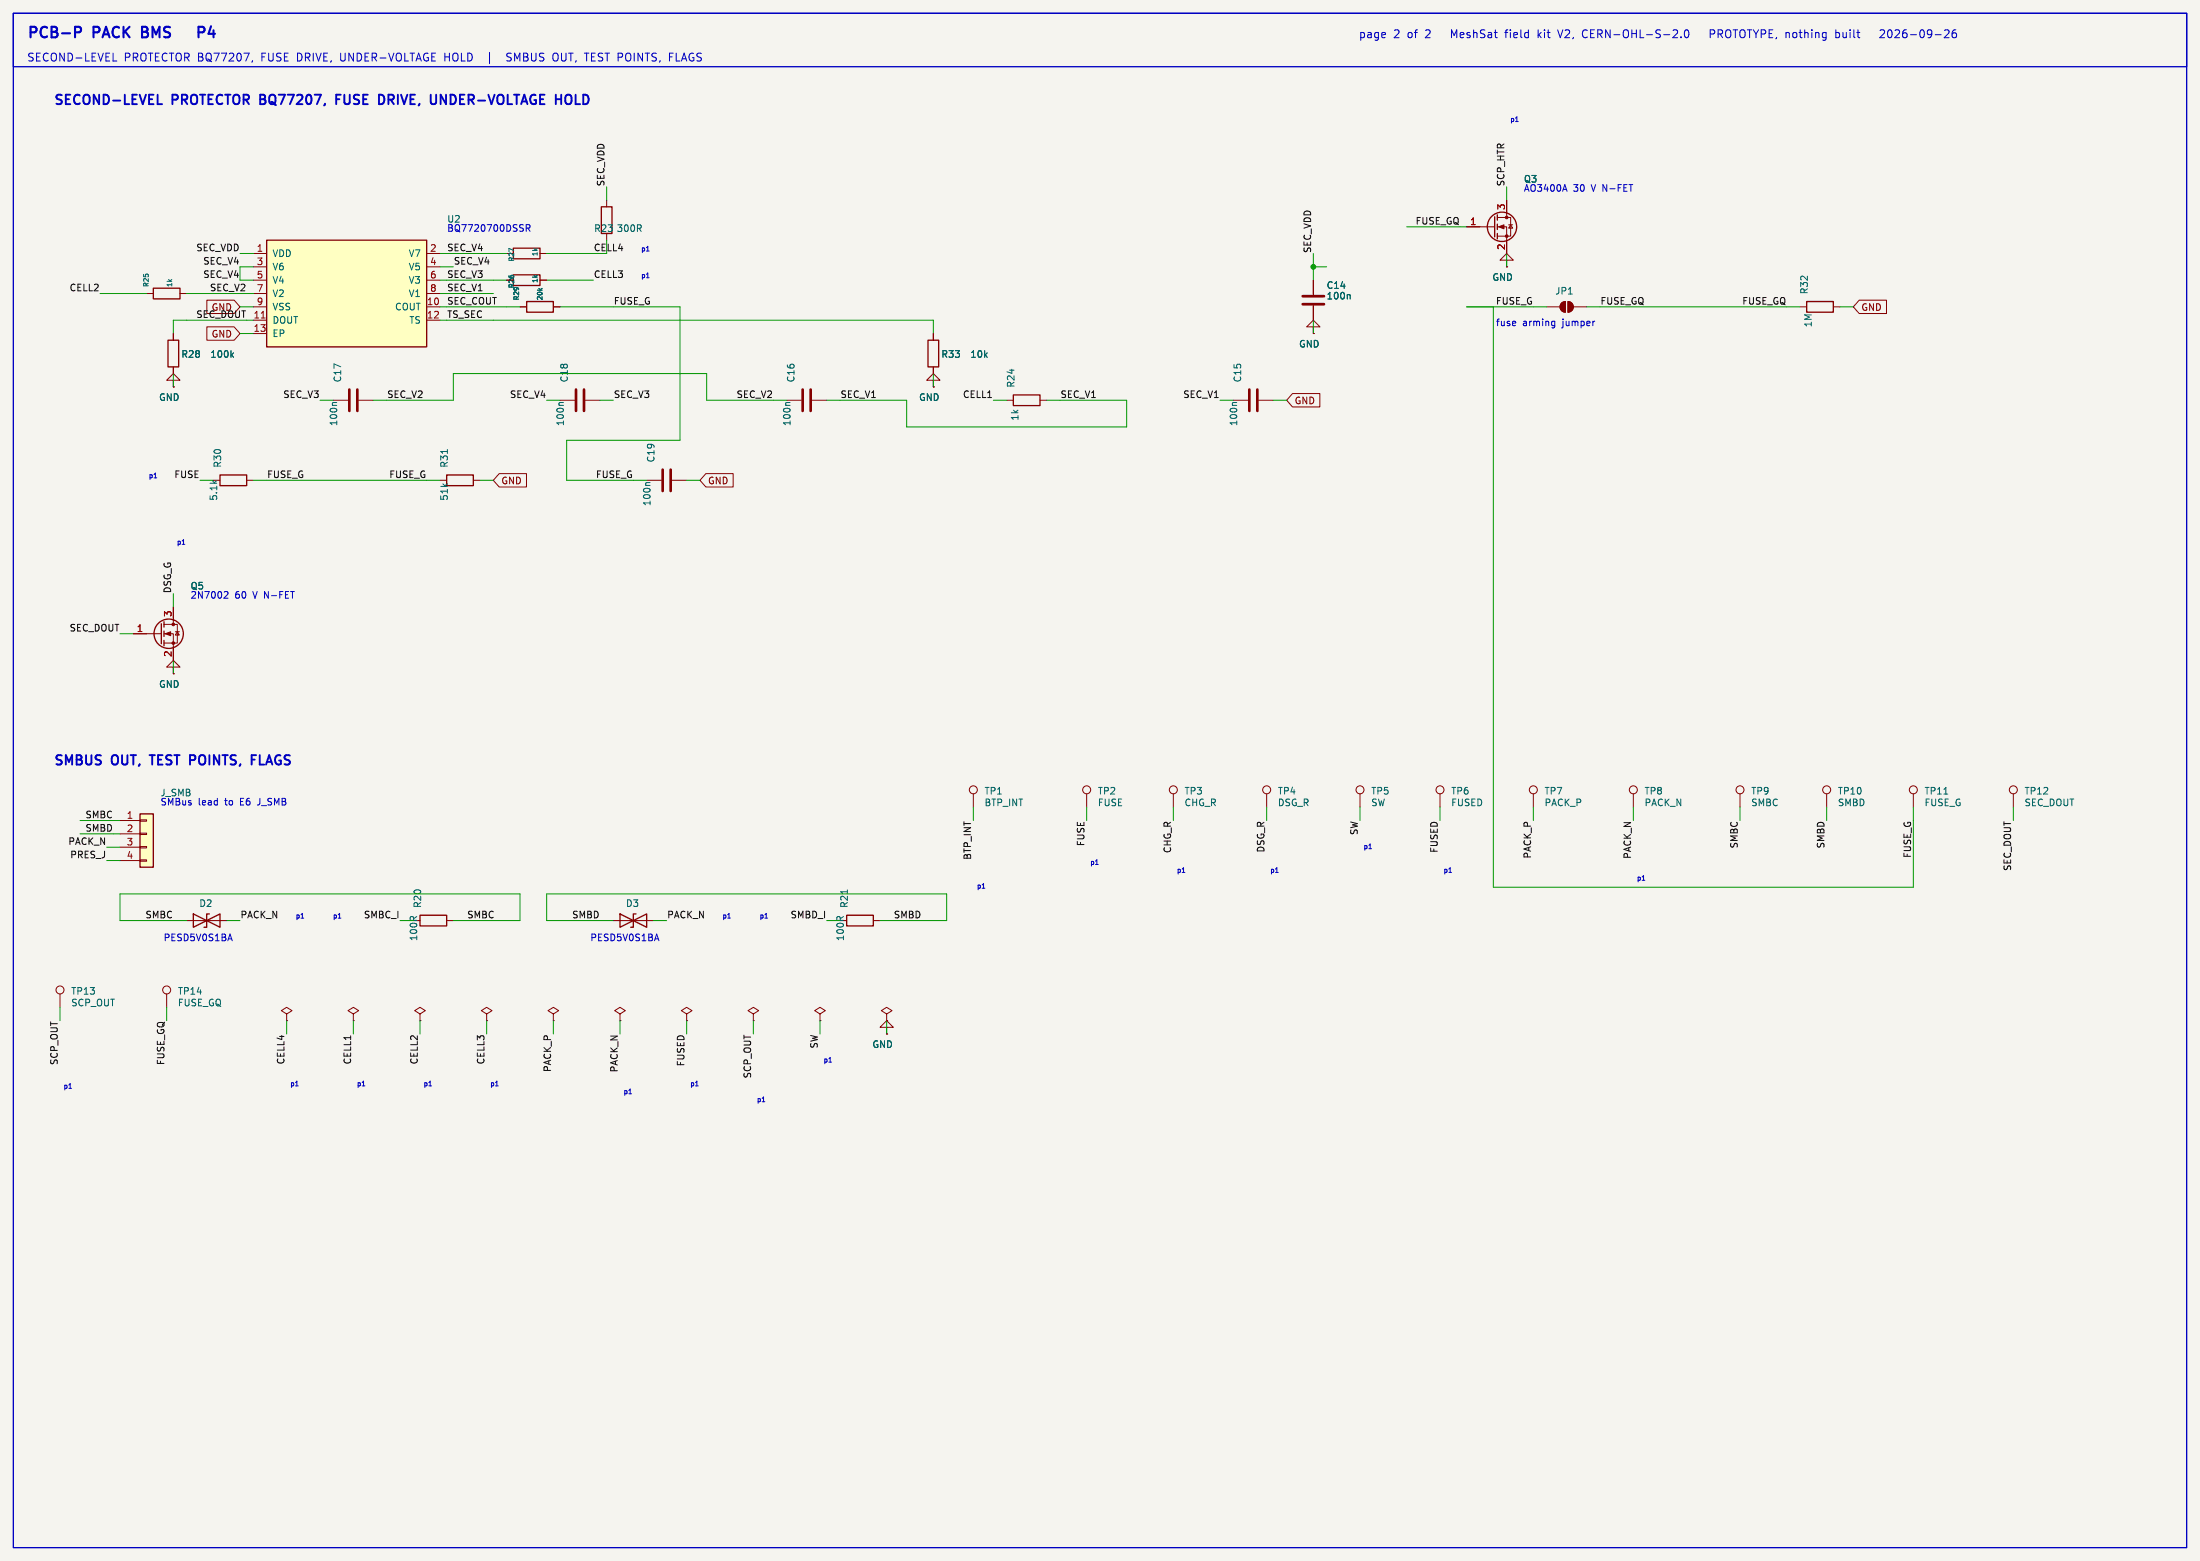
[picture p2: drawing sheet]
<svg xmlns="http://www.w3.org/2000/svg" width="419mm" height="297mm" viewBox="0 0 419 297" stroke-linecap="round" stroke-linejoin="round" font-family="sans-serif">
<path d="M-.1 0h419.2v297.2h-419.2z" fill="#f5f4ef" stroke="#f5f4ef" stroke-width=".19"/>
<g fill="none" stroke="#840000" stroke-width=".19">
<path d="M250.2 53.3v2.8M250.2 58.2v2.8M287 49.5h1.3l-1.3-1.2-1.3 1.2h1.3v1.3M287 50.8h.1M294.6 58.4h2.6M297.5 57.7l.7-.3v2a1.02 1.02 0 0 1-.9-.6 1.02 1.02 0 0 1 .2-1.1zM298.7 57.4a1.02 1.02 0 0 1 1 1 1.02 1.02 0 0 1-1 1zM299.7 58.4h2.6M342.9 58.4h1.3M349.2 58.4h1.3M106.7 76.2h2.8M111.5 76.2h2.8"/>
<path d="M149.9 76.2h2.8M154.7 76.2h2.8M250.2 62.2h1.3l-1.3-1.2-1.3 1.2h1.3v1.3M250.2 63.5h.1M83.8 91.4h1.3M90.2 91.4h1.2M92.7 193l1-.6-1-.6-1 .6 1 .6v1.3M92.7 194.3h.1M105.4 193l1-.6-1-.6-1 .6 1 .6v1.3M105.4 194.3h.1M118.1 193l1-.6-1-.6-1 .6 1 .6v1.3M118.1 194.3h.1"/>
<path d="M130.8 193l1-.6-1-.6-1 .6 1 .6v1.3M130.8 194.3h.1M143.5 193l1-.6-1-.6-1 .6 1 .6v1.3M143.5 194.3h.1"/>
</g>
<path d="M248.2 56.4h4M248.2 57.9h4M109.7 74.2v4M111.3 74.2v4M152.9 74.2v4M154.4 74.2v4" fill="none" stroke="#840000" stroke-width=".51"/>
<path d="M257 56.1l.2 .2v.6M107.3 76.6h-.6l-.2 .2M150.5 76.6h-.7l-.1 .2M85.2 85.6v.7" fill="none" stroke="#006464" stroke-width=".19"/>
<path d="M344.2 57.4h5v2h-5zM85.1 90.4h5.1v2.1h-5.1z" fill="none" stroke="#840000" stroke-width=".25"/>
<g fill="#840000" stroke="#840000" stroke-width=".19">
<path d="M297.5 57.7l.7-.3v2a1.02 1.02 0 0 1-.9-.6 1.02 1.02 0 0 1 .2-1.1z"/>
<path d="M298.7 57.4a1.02 1.02 0 0 1 1 1 1.02 1.02 0 0 1-1 1z"/>
</g>
<path d="M26.7 154.9h2.5v10.2h-2.5z" fill="#ffffc2"/>
<path d="M97.8 52.3h5.1v2.1h-5.1zM97.8 47.2h5.1v2.1h-5.1zM100.3 57.4h5.1v2h-5.1zM176.8 64.8h2v5.1h-2zM193 75.2h5.1v2h-5.1zM26.7 154.9h2.5v10.2h-2.5zM36.8 174v2.5l5.1-2.5v2.5zM39.9 174h-.5v2.5h-.5M80 174.2h5.1v2.1h-5.1zM118.1 174v2.5l5.1-2.5v2.5zM121.2 174h-.6v2.5h-.5M161.3 174.2h5.1v2.1h-5.1z" fill="none" stroke="#840000" stroke-width=".25"/>
<g fill="none" stroke="#840000" stroke-width=".19">
<path d="M96.5 53.3h1.3M96.5 48.3h1.3M99.1 58.4h1.2M102.9 53.3h1.2M102.9 48.3h1.2M105.4 58.4h1.3M177.8 72.4h1.3l-1.3-1.3-1.3 1.3h1.3v1.3M177.8 73.7h.1M177.8 63.5v1.3M177.8 69.9v1.2M191.8 76.2h1.2M198.1 76.2h1.3"/>
<path d="M123.2 91.4h2.8M128 91.4h2.8M22.9 156.2h3.8M22.9 158.8h3.8M26.7 156.1h1.2v.2h-1.2zM26.7 158.6h1.2v.3h-1.2zM185.4 151.1v2.6M207 151.1v2.6M311.1 151.1v2.6M331.5 151.1v2.6M22.9 161.3h3.8M22.9 163.8h3.8"/>
<path d="M26.7 161.2h1.2v.2h-1.2zM26.7 163.7h1.2v.3h-1.2zM35.6 175.3h7.6M85.1 175.3h1.3M116.8 175.3h7.7M166.4 175.3h1.2M31.7 189.2v2.6M54.6 193l1-.6-1-.6-1 .6 1 .6v1.3M54.6 194.3h.1M67.3 193l1-.6-1-.6-1 .6 1 .6v1.3M67.3 194.3h.1M80 193l1-.6-1-.6-1 .6 1 .6v1.3"/>
<path d="M80 194.3h.1M156.2 193l1-.6-1-.6-1 .6 1 .6v1.3M156.2 194.3h.1M168.9 195.6h1.3l-1.3-1.3-1.3 1.3h1.3v1.3M168.9 196.9h.1M168.9 193l1-.6-1-.6-1 .6 1 .6v1.3M168.9 194.3h.1"/>
<circle cx="185.4" cy="150.4" r=".76"/>
<circle cx="207" cy="150.4" r=".76"/>
<circle cx="311.2" cy="150.4" r=".76"/>
<circle cx="331.5" cy="150.4" r=".76"/>
<circle cx="31.8" cy="188.5" r=".76"/>
</g>
<path d="M126.2 89.4v4.1M127.8 89.4v4.1" fill="none" stroke="#840000" stroke-width=".51"/>
<path d="M123.8 91.9h-.6l-.2 .2M161.4 169.4v.7" fill="none" stroke="#006464" stroke-width=".19"/>
<path d="M50.8 45.7h30.5v20.3h-30.5z" fill="#ffffc2"/>
<g fill="none" stroke="#840000" stroke-width=".25">
<path d="M114.6 39.4h2v5.1h-2zM29.2 54.9h5.1v2h-5.1zM50.8 45.7h30.5v20.3h-30.5zM284.7 41.3v3.8M285.2 40.9v1M285.2 42.7v1M285.2 44.5v1M32 64.8h2v5.1h-2zM41.9 90.4h5.1v2.1h-5.1zM30.7 118.7v3.9M31.2 118.4v1M31.2 120.1v1.1"/>
<path d="M31.2 121.9v1"/>
<circle cx="286.1" cy="43.2" r="2.79"/>
<circle cx="32.1" cy="120.6" r="2.79"/>
</g>
<g fill="none" stroke="#840000" stroke-width=".19">
<path d="M115.6 38.1v1.3M287 38.1v3.3M27.9 55.9h1.3M34.3 55.9h1.3M39.4 57.1h5.2l1.1 1.3-1.1 1.3h-5.2zM48.3 48.3h2.5M48.3 50.8h2.5M48.3 53.3h2.5M48.3 55.9h2.5M48.3 58.4h2.5M81.3 48.3h2.5M81.3 50.8h2.5"/>
<path d="M81.3 53.3h2.5M81.3 55.9h2.5M81.3 58.4h2.5M96.5 53.3h1.3M99.1 58.4h1.2M102.9 53.3h1.2M105.4 58.4h1.3M115.6 44.5v1.2M250.2 53.3v2.8M250.2 58.2v2.8M279.4 43.2h5.3M285.2 41.4h2.6v3.6h-2.6"/>
<path d="M285.2 43.2h1.8v5.1M287 50.8h.1M287.4 42.8h.8M287.8 42.8l.4 .6h-.8zM354.2 57.1h5.2v2.6h-5.2l-1.1-1.3zM33 72.4h1.3l-1.3-1.3-1.3 1.3h1.3v1.3M33 73.7h.1M33 63.5v1.3M33 69.9v1.2M39.4 62.2h5.2l1.1 1.3-1.1 1.3h-5.2zM48.3 61h2.5M48.3 63.5h2.5"/>
<path d="M63.5 76.2h2.8M68.3 76.2h2.8M81.3 61h2.5M177.8 73.7h.1M177.8 63.5v1.3M177.8 69.9v1.2M234.9 76.2h2.8M239.8 76.2h2.8M246.2 74.9h5.2v2.6h-5.2l-1.1-1.3zM250.2 63.5h.1M40.6 91.4h1.3M47 91.4h1.3"/>
<path d="M95.1 90.2h5.2v2.5h-5.2l-1.1-1.3zM134.5 90.2h5.2v2.5h-5.2l-1.2-1.3zM31.2 118.9h2.6v3.5h-2.6M33 115.6v3.3M25.4 120.7h5.3M31.2 120.7h1.8v5M33 127h1.3l-1.3-1.3-1.3 1.3h1.3v1.3M33 128.3h.1M33.4 120.3h.8M33.8 120.3l.4 .6h-.8zM223.5 151.1v2.6M241.3 151.1v2.6"/>
<path d="M259.1 151.1v2.6M274.3 151.1v2.6M292.1 151.1v2.6M348 151.1v2.6M364.5 151.1v2.6M383.5 151.1v2.6M11.4 189.2v2.6M168.9 196.9h.1M168.9 194.3h.1"/>
<circle cx="223.5" cy="150.4" r=".76"/>
<circle cx="241.3" cy="150.4" r=".76"/>
<circle cx="259.1" cy="150.4" r=".76"/>
<circle cx="274.3" cy="150.4" r=".76"/>
<circle cx="292.1" cy="150.4" r=".76"/>
<circle cx="348" cy="150.4" r=".76"/>
<circle cx="364.5" cy="150.4" r=".76"/>
<circle cx="383.5" cy="150.4" r=".76"/>
<circle cx="11.4" cy="188.5" r=".76"/>
</g>
<path d="M49.8 60.5h.7" fill="none" stroke="#a90000" stroke-width=".19"/>
<path d="M66.5 74.2v4M68.1 74.2v4M238 74.2v4M239.5 74.2v4" fill="none" stroke="#840000" stroke-width=".51"/>
<path d="M257 56.1l.2 .2v.6M44.1 67.5l.4 .5M44.5 67.2l-.5 .5M64.2 76.6h-.7l-.2 .2M235.6 76.6h-.7l-.1 .2M370.3 151.2h.7" fill="none" stroke="#006464" stroke-width=".19"/>
<g fill="#840000" stroke="#840000" stroke-width=".19">
<path d="M31.5 120.7l1-.4v.7z"/>
<path d="M285.5 43.2l1-.4v.8z"/>
<circle cx="33" cy="118.9" r=".25"/>
<circle cx="33" cy="122.4" r=".25"/>
<circle cx="287" cy="41.4" r=".25"/>
<circle cx="287" cy="45" r=".25"/>
</g>
<g fill="none" stroke="#009600" stroke-width=".19">
<path d="M115.6 35.6v2.5M287 35.6v2.5M19 55.9h8.9M35.6 55.9h12.7M45.7 48.3h2.6M45.7 58.4h2.6M48.3 50.8h-2.6v2.5h2.6M83.8 53.3h12.7M83.8 48.3h12.7M83.8 50.8h2.6M83.8 55.9h10.2M83.8 58.4h15.3"/>
<path d="M104.1 53.3h8.9M104.1 48.3h8.9M106.7 58.4h22.8v25.4h-21.6v7.6h15.3M115.6 45.7v2.6M250.2 50.8h2.5M250.2 48.3v5M268 43.2h11.4M279.4 58.4h15.2M284.5 58.4v110.5h80v-15.2M287 48.3v2.5M302.3 58.4h40.6M350.5 58.4h2.6"/>
<path d="M33 71.1v2.6M45.7 63.5h2.6M48.3 61h-15.3v2.5M61 76.2h2.5M71.1 76.2h15.3v-5.1h48.2v5.1h15.3M83.8 61h94v2.5M104.1 76.2h2.6M114.3 76.2h2.5M157.5 76.2h15.2v5.1h41.9v-5.1h-15.2M177.8 71.1v2.6M189.2 76.2h2.6M232.4 76.2h2.5"/>
<path d="M242.6 76.2h2.5M250.2 61v2.5M38.1 91.4h2.5M48.3 91.4h35.5M91.4 91.4h2.6M130.8 91.4h2.5M33 113v2.6M22.9 120.7h2.5M33 125.7v2.6M15.2 156.2h7.7M15.2 158.8h7.7M185.4 153.7v2.5"/>
<path d="M207 153.7v2.5M223.5 153.7v2.5M241.3 153.7v2.5M259.1 153.7v2.5M274.3 153.7v2.5M292.1 153.7v2.5M311.1 153.7v2.5M331.5 153.7v2.5M348 153.7v2.5M383.5 153.7v2.5M20.3 161.3h2.6M20.3 163.8h2.6"/>
<path d="M35.6 175.3h-12.7v-5.1h76.2v5.1h-12.7M43.2 175.3h2.5M76.2 175.3h2.5M116.8 175.3h-12.7v-5.1h76.2v5.1h-12.7M124.5 175.3h2.5M157.5 175.3h2.5M11.4 191.8v2.5M31.7 191.8v2.5M54.6 194.3v2.6M67.3 194.3v2.6M80 194.3v2.6M92.7 194.3v2.6"/>
<path d="M105.4 194.3v2.6M118.1 194.3v2.6M130.8 194.3v2.6M143.5 194.3v2.6M156.2 194.3v2.6M168.9 194.3v2.6"/>
</g>
<g fill="none" stroke="#0000c2" stroke-width=".19">
<path d="M21.5 11.6h.8M48.1 11.5l-.1 .3M93.3 10v2.1M96.5 11.5l.6 .1M97.2 10.1h-.4l-.3 .3 .2 .4 .4 .1M105.7 10.1l.4 .1M106.1 11.5l-.4 .1M127.5 10.1h.8M286.7 6.2h.5M293 5.7v1.5M293.2 6.6l.4 .6M293.6 6.2l-.6 .5"/>
<path d="M296.7 5.7l.5 1.5M301.5 6.8l.2 .3 .4 .1M302.1 5.7h-.4l-.2 .3M320.2 7v.2M321 5.8l.2-.1a.8 .8 0 0 1 .5 .7 .8 .8 0 0 1-.5 .8l-.2-.2-.1-.4zM325.8 6.5l.7-.1 .2-.2-.1-.4-.2-.1h-.6v1.5M349.7 6.2h.5l.2 .3-.1 .6h-.6M349.7 5.7v1.5M358.2 5.8l.5-.1 .2 .1 .1 .3-.9 1.1h.9M359.9 5.7a.94 .94 0 0 0 0 1.5M371.9 6.5l.3-.3 .4 .1 .1 .2v.4l-.3 .3-.4-.1-.1-.2M372.6 5.7a.59 .59 0 0 0-.7 .6"/>
<path d="M288.7 23.1h.5M298.1 35.1l.4 1.3M100.2 43.4h.7l.1-.2-.1-.3-.7-.1v1.2M100.6 43.4l.4 .6M123.1 52.9h.6M123.1 47.8h.6M295.8 61.2h.4M296.2 61.2v1l-.3 .2M296.2 61.9l-.4 .1M303.7 61.2h.1M29.3 91h.6M34.7 103.6h.5"/>
<path d="M42.9 112.6l.4 .1 .1 .3-.7 .9h.7M43.8 177.8l.4 1.3M57.3 174.8h.6M64.4 174.8h.6M125.1 177.8l.4 1.3M138.6 174.8h.5M145.7 174.8h.5M187.1 169.1h.5M208.7 164.6h.5M225.2 166.1h.5M243 166.1h.5M260.8 161.6h.5"/>
<path d="M276 166.1h.5M312.8 167.6h.6M13.1 207.2h.5M56.3 206.7h.5M69 206.7h.5M81.7 206.7h.5M94.4 206.7h.5M119.8 208.2h.5M132.5 206.7h.5M145.2 209.7h.5M157.9 202.2h.5"/>
</g>
<path d="M14.3 5.1h.8a.54 .54 0 0 1 .4 .5 .54 .54 0 0 1-.4 .6h-.8M27.1 6.1h.6M27.7 5.1h-.6v2h.7M37.8 6.2h.8a.54 .54 0 0 0 .4-.6 .54 .54 0 0 0-.4-.5h-.8v2M40.2 5l-.5 1.4h1.3M40.7 5.8v1.3" fill="none" stroke="#0000c2" stroke-width=".4"/>
<path d="M30 19.8h.9M64.1 18.9h.6M64.9 18h-.8v1.8M72.9 18.1l.3 .7-.1 .6-.2 .3M83.9 19.8v-1.8l1.1 1.8M108.9 18.6a.6 .6 0 0 0-.6-.6 .6 .6 0 0 0-.6 .6v.6a.6 .6 0 0 0 .6 .7 .6 .6 0 0 0 .6-.7M28.5 143.8h1M36.2 143.8h.9M37.1 144.6l-.9 .1M47.9 143.8h.9M47.9 144.6h.6" fill="none" stroke="#0000c2" stroke-width=".36"/>
<path d="M2.5 2.5h414.1v292.1h-414.1zM2.5 2.5h414.1v10.2h-414.1z" fill="none" stroke="#0000c2" stroke-width=".25"/>
<circle cx="250.2" cy="50.8" r=".46" fill="#009600" stroke="#009600" stroke-width=".19"/>
<g font-size="2.8" fill="#0000c2">
<text x="5.1" y="7.4">PCB-P</text>
<text x="17.9" y="7.4">PACK</text>
<text x="27.9" y="7.4">BMS</text>
</g>
<g font-size="2.5" fill="#0000c2">
<text x="10.2" y="20.1">SECOND-LEVEL</text>
<text x="32.9" y="20.1">PROTECTOR BQ77207,</text>
<text x="65.5" y="20.1">FUSE</text>
<text x="74.4" y="20.1">DRIVE,</text>
<text x="85" y="20.1">UNDER-VOLTAGE</text>
<text x="109.5" y="20.1">HOLD</text>
<text x="10.2" y="145.8">SMBUS</text>
<text x="21.4" y="145.8">OUT,</text>
<text x="29.5" y="145.8">TEST</text>
<text x="37.7" y="145.8">POINTS,</text>
<text x="50.2" y="145.8">FLAGS</text>
</g>
<g font-size="2.1" fill="#0000c2">
<text x="5.1" y="11.8">SECOND-LEVEL</text>
<text x="23.6" y="11.8">PROTECTOR BQ77207,</text>
<text x="49.9" y="11.8">FUSE DRIVE, UNDER-VOLTAGE</text>
<text x="85.2" y="11.8">HOLD</text>
<text x="97.7" y="11.8">SMBUS</text>
<text x="106.7" y="11.8">OUT, TEST POINTS,</text>
<text x="129.3" y="11.8">FLAGS</text>
<text x="258.8" y="7.4">page</text>
<text x="265.4" y="7.4">2</text>
<text x="268.2" y="7.4">of</text>
<text x="271.7" y="7.4">2</text>
<text x="277" y="7.4">MeshSat</text>
<text x="287.5" y="7.4">field</text>
<text x="293.8" y="7.4">kit</text>
<text x="297.9" y="7.4">V2,</text>
<text x="302.6" y="7.4">CERN-OHL-S-2.0</text>
<text x="327.4" y="7.4">PROTOTYPE, nothing</text>
<text x="351.6" y="7.4">built</text>
<text x="360.6" y="7.4">2026-09-26</text>
</g>
<g font-size="1.8" fill="#0f0f0f">
<text x="115.2" y="35.6" transform="rotate(-90 115.2 35.6)">SEC_VDD</text>
<text x="286.7" y="35.6" transform="rotate(-90 286.7 35.6)">SCP_HTR</text>
<text x="37.3" y="47.9">SEC_VDD</text>
<text x="85.1" y="47.9">SEC_V4</text>
<text x="269.6" y="42.8">FUSE_GQ</text>
<text x="38.6" y="50.5">SEC_V4</text>
<text x="38.6" y="53">SEC_V4</text>
<text x="85.1" y="53">SEC_V3</text>
<text x="86.4" y="50.5">SEC_V4</text>
<text x="113" y="53">CELL3</text>
<text x="249.8" y="48.3" transform="rotate(-90 249.8 48.3)">SEC_VDD</text>
<text x="13.2" y="55.5">CELL2</text>
<text x="39.9" y="55.5">SEC_V2</text>
<text x="40.2" y="59.4">GND</text>
<text x="85.1" y="55.5">SEC_V1</text>
<text x="85.1" y="58.1">SEC_COUT</text>
<text x="116.8" y="58.1">FUSE_G</text>
<text x="284.9" y="58.1">FUSE_G</text>
<text x="304.8" y="58.1">FUSE_GQ</text>
<text x="331.8" y="58.1">FUSE_GQ</text>
<text x="37.3" y="60.6">SEC_DOUT</text>
<text x="85.1" y="60.6">TS_SEC</text>
<text x="53.9" y="75.9">SEC_V3</text>
<text x="73.7" y="75.9">SEC_V2</text>
<text x="97" y="75.9">SEC_V4</text>
<text x="116.8" y="75.9">SEC_V3</text>
<text x="140.2" y="75.9">SEC_V2</text>
<text x="160" y="75.9">SEC_V1</text>
<text x="183.3" y="75.9">CELL1</text>
<text x="201.9" y="75.9">SEC_V1</text>
<text x="225.3" y="75.9">SEC_V1</text>
<text x="33.1" y="91.1">FUSE</text>
<text x="50.8" y="91.1">FUSE_G</text>
<text x="74.1" y="91.1">FUSE_G</text>
<text x="113.4" y="91.1">FUSE_G</text>
<text x="32.7" y="113" transform="rotate(-90 32.7 113)">DSG_G</text>
<text x="13.2" y="120.3">SEC_DOUT</text>
<text x="16.2" y="155.9">SMBC</text>
<text x="12.9" y="160.9">PACK_N</text>
<text x="16.2" y="158.4">SMBD</text>
<text x="206.7" y="161.2" transform="rotate(-90 206.7 161.2)">FUSE</text>
<text x="258.7" y="159.1" transform="rotate(-90 258.7 159.1)">SW</text>
<text x="331.1" y="161.6" transform="rotate(-90 331.1 161.6)">SMBC</text>
<text x="347.6" y="161.6" transform="rotate(-90 347.6 161.6)">SMBD</text>
<text x="13.3" y="163.5">PRES_J</text>
<text x="185.1" y="163.8" transform="rotate(-90 185.1 163.8)">BTP_INT</text>
<text x="223.2" y="162.5" transform="rotate(-90 223.2 162.5)">CHG_R</text>
<text x="241" y="162.4" transform="rotate(-90 241 162.4)">DSG_R</text>
<text x="274" y="162.5" transform="rotate(-90 274 162.5)">FUSED</text>
<text x="291.8" y="163.5" transform="rotate(-90 291.8 163.5)">PACK_P</text>
<text x="310.8" y="163.6" transform="rotate(-90 310.8 163.6)">PACK_N</text>
<text x="364.1" y="163.4" transform="rotate(-90 364.1 163.4)">FUSE_G</text>
<text x="383.2" y="165.9" transform="rotate(-90 383.2 165.9)">SEC_DOUT</text>
<text x="27.6" y="174.9">SMBC</text>
<text x="45.7" y="174.9">PACK_N</text>
<text x="69.2" y="174.9">SMBC_I</text>
<text x="88.9" y="174.9">SMBC</text>
<text x="108.9" y="174.9">SMBD</text>
<text x="127" y="174.9">PACK_N</text>
<text x="150.5" y="174.9">SMBD_I</text>
<text x="170.2" y="174.9">SMBD</text>
<text x="11.1" y="202.9" transform="rotate(-90 11.1 202.9)">SCP_OUT</text>
<text x="31.4" y="202.9" transform="rotate(-90 31.4 202.9)">FUSE_GQ</text>
<text x="54.3" y="202.7" transform="rotate(-90 54.3 202.7)">CELL4</text>
<text x="67" y="202.7" transform="rotate(-90 67 202.7)">CELL1</text>
<text x="79.7" y="202.7" transform="rotate(-90 79.7 202.7)">CELL2</text>
<text x="92.4" y="202.7" transform="rotate(-90 92.4 202.7)">CELL3</text>
<text x="130.5" y="203.1" transform="rotate(-90 130.5 203.1)">FUSED</text>
<text x="155.9" y="199.7" transform="rotate(-90 155.9 199.7)">SW</text>
<text x="105.1" y="204.2" transform="rotate(-90 105.1 204.2)">PACK_P</text>
<text x="117.8" y="204.2" transform="rotate(-90 117.8 204.2)">PACK_N</text>
<text x="143.2" y="205.4" transform="rotate(-90 143.2 205.4)">SCP_OUT</text>
</g>
<g font-size="1.8" fill="#006464">
<text x="290.2" y="35">Q3</text>
<text x="113.1" y="44.4">R23</text>
<text x="117.4" y="44.4">300R</text>
<text x="51.8" y="49.1">VDD</text>
<text x="51.8" y="51.7">V6</text>
<text x="77.8" y="49.1">V7</text>
<text x="77.8" y="51.7">V5</text>
<text x="284.2" y="53.7">GND</text>
<text x="51.8" y="54.2">V4</text>
<text x="51.8" y="56.7">V2</text>
<text x="51.8" y="59.3">VSS</text>
<text x="75.2" y="59.3">COUT</text>
<text x="77.8" y="54.2">V3</text>
<text x="77.8" y="56.7">V1</text>
<text x="252.6" y="57.2">100n</text>
<text x="252.6" y="55.2">C14</text>
<text x="296.2" y="56.3">JP1</text>
<text x="344.6" y="56.1" transform="rotate(-90 344.6 56.1)">R32</text>
<text x="51.8" y="61.8">DOUT</text>
<text x="51.8" y="64.4">EP</text>
<text x="77.9" y="61.8">TS</text>
<text x="345.3" y="62.4" transform="rotate(-90 345.3 62.4)">1M</text>
<text x="34.4" y="68.3">R28</text>
<text x="40" y="68.3">100k</text>
<text x="179.2" y="68.3">R33</text>
<text x="184.7" y="68.3">10k</text>
<text x="247.4" y="66.4">GND</text>
<text x="30.2" y="76.5">GND</text>
<text x="65.2" y="72.9" transform="rotate(-90 65.2 72.9)">C17</text>
<text x="108.4" y="72.9" transform="rotate(-90 108.4 72.9)">C18</text>
<text x="151.5" y="72.9" transform="rotate(-90 151.5 72.9)">C16</text>
<text x="175" y="76.5">GND</text>
<text x="193.5" y="73.9" transform="rotate(-90 193.5 73.9)">R24</text>
<text x="236.6" y="72.9" transform="rotate(-90 236.6 72.9)">C15</text>
<text x="64.4" y="81.2" transform="rotate(-90 64.4 81.2)">100n</text>
<text x="107.6" y="81.2" transform="rotate(-90 107.6 81.2)">100n</text>
<text x="150.8" y="81.2" transform="rotate(-90 150.8 81.2)">100n</text>
<text x="194.2" y="80.2" transform="rotate(-90 194.2 80.2)">1k</text>
<text x="235.9" y="81.2" transform="rotate(-90 235.9 81.2)">100n</text>
<text x="42.3" y="89.1" transform="rotate(-90 42.3 89.1)">R30</text>
<text x="85.5" y="89.1" transform="rotate(-90 85.5 89.1)">R31</text>
<text x="124.9" y="88.1" transform="rotate(-90 124.9 88.1)">C19</text>
<text x="41.6" y="95.4" transform="rotate(-90 41.6 95.4)">5.1k</text>
<text x="85.5" y="95.4" transform="rotate(-90 85.5 95.4)">51k</text>
<text x="124.1" y="96.5" transform="rotate(-90 124.1 96.5)">100n</text>
<text x="36.2" y="112.4">Q5</text>
<text x="30.2" y="131.1">GND</text>
<text x="30.5" y="151.8">J_SMB</text>
<text x="187.5" y="151.5">TP1</text>
<text x="187.5" y="153.7">BTP_INT</text>
<text x="209" y="151.5">TP2</text>
<text x="209" y="153.7">FUSE</text>
<text x="225.6" y="151.5">TP3</text>
<text x="225.6" y="153.7">CHG_R</text>
<text x="243.3" y="151.5">TP4</text>
<text x="243.3" y="153.7">DSG_R</text>
<text x="261.1" y="151.5">TP5</text>
<text x="261.1" y="153.7">SW</text>
<text x="276.4" y="151.5">TP6</text>
<text x="276.4" y="153.7">FUSED</text>
<text x="294.1" y="151.5">TP7</text>
<text x="294.1" y="153.7">PACK_P</text>
<text x="313.2" y="151.5">TP8</text>
<text x="313.2" y="153.7">PACK_N</text>
<text x="333.5" y="151.5">TP9</text>
<text x="333.5" y="153.7">SMBC</text>
<text x="350" y="153.7">SMBD</text>
<text x="350" y="151.5">TP10</text>
<text x="366.5" y="151.5">TP11</text>
<text x="366.5" y="153.7">FUSE_G</text>
<text x="385.6" y="153.7">SEC_DOUT</text>
<text x="385.6" y="151.5">TP12</text>
<text x="37.9" y="172.9">D2</text>
<text x="80.4" y="173" transform="rotate(-90 80.4 173)">R20</text>
<text x="119.1" y="172.9">D3</text>
<text x="161.7" y="173" transform="rotate(-90 161.7 173)">R21</text>
<text x="79.7" y="179.3" transform="rotate(-90 79.7 179.3)">100R</text>
<text x="161" y="179.3" transform="rotate(-90 161 179.3)">100R</text>
<text x="13.5" y="191.8">SCP_OUT</text>
<text x="13.5" y="189.6">TP13</text>
<text x="33.8" y="191.8">FUSE_GQ</text>
<text x="33.8" y="189.6">TP14</text>
<text x="166.1" y="199.7">GND</text>
</g>
<g font-size="1.8" fill="#a90000">
<text x="286.8" y="40.1" transform="rotate(-90 286.8 40.1)">3</text>
<text x="280" y="42.9">1</text>
<text x="286.8" y="47.7" transform="rotate(-90 286.8 47.7)">2</text>
<text x="48.8" y="48">1</text>
<text x="48.8" y="50.5">3</text>
<text x="48.8" y="53.1">5</text>
<text x="81.8" y="48">2</text>
<text x="81.8" y="50.5">4</text>
<text x="81.8" y="53.1">6</text>
<text x="48.8" y="55.6">7</text>
<text x="48.8" y="58.2">9</text>
<text x="81.2" y="58.2">10</text>
<text x="81.8" y="55.6">8</text>
<text x="48.2" y="60.7">11</text>
<text x="48.2" y="63.2">13</text>
<text x="81.2" y="60.7">12</text>
<text x="32.8" y="117.5" transform="rotate(-90 32.8 117.5)">3</text>
<text x="26" y="120.4">1</text>
<text x="32.8" y="125.2" transform="rotate(-90 32.8 125.2)">2</text>
<text x="24.1" y="156">1</text>
<text x="24.1" y="158.5">2</text>
<text x="24.1" y="161">3</text>
<text x="24.1" y="163.6">4</text>
</g>
<g font-size="1.8" fill="#0000c2">
<text x="290.2" y="36.6">AO3400A</text>
<text x="299.7" y="36.6">30</text>
<text x="303.3" y="36.6">V N-FET</text>
<text x="85.1" y="44.2">BQ7720700DSSR</text>
<text x="85.1" y="42.6">U2</text>
<text x="284.9" y="62.2">fuse</text>
<text x="290.1" y="62.2">arming</text>
<text x="297.8" y="62.2">jumper</text>
<text x="36.2" y="114.1">2N7002</text>
<text x="44.7" y="114.1">60</text>
<text x="48.3" y="114.1">V N-FET</text>
<text x="30.5" y="153.4">SMBus</text>
<text x="37.8" y="153.4">lead</text>
<text x="43" y="153.4">to</text>
<text x="46" y="153.4">E6</text>
<text x="49.6" y="153.4">J_SMB</text>
<text x="31.1" y="179.3">PESD5V0S1BA</text>
<text x="112.4" y="179.3">PESD5V0S1BA</text>
</g>
<text font-size="1.8" fill="#009600" x="113" y="47.9">CELL4</text>
<g font-size="1.8" fill="#840000">
<text x="354.5" y="59.4">GND</text>
<text x="40.2" y="64.5">GND</text>
<text x="246.5" y="77.2">GND</text>
<text x="95.4" y="92.4">GND</text>
<text x="134.8" y="92.4">GND</text>
</g>
<g font-size="1.3" fill="#0000c2">
<text x="287.6" y="23.3">p1</text>
<text x="122.1" y="47.9">p1</text>
<text x="122.1" y="53">p1</text>
<text x="28.3" y="91.1">p1</text>
<text x="33.6" y="103.7">p1</text>
<text x="259.7" y="161.7">p1</text>
<text x="207.6" y="164.7">p1</text>
<text x="224.1" y="166.2">p1</text>
<text x="241.9" y="166.2">p1</text>
<text x="274.9" y="166.2">p1</text>
<text x="311.7" y="167.7">p1</text>
<text x="186" y="169.2">p1</text>
<text x="56.3" y="174.9">p1</text>
<text x="63.3" y="174.9">p1</text>
<text x="137.5" y="174.9">p1</text>
<text x="144.6" y="174.9">p1</text>
<text x="156.8" y="202.3">p1</text>
<text x="12" y="207.3">p1</text>
<text x="55.2" y="206.9">p1</text>
<text x="67.9" y="206.9">p1</text>
<text x="80.6" y="206.9">p1</text>
<text x="93.3" y="206.9">p1</text>
<text x="118.7" y="208.4">p1</text>
<text x="131.4" y="206.9">p1</text>
<text x="144.1" y="209.9">p1</text>
</g>
<g font-size="1.3" fill="#006464">
<text x="98.1" y="49.9" transform="rotate(-90 98.1 49.9)">R27</text>
<text x="102.6" y="54" transform="rotate(-90 102.6 54)">1k</text>
<text x="102.6" y="48.9" transform="rotate(-90 102.6 48.9)">1k</text>
<text x="28.5" y="54.8" transform="rotate(-90 28.5 54.8)">R25</text>
<text x="33" y="54.8" transform="rotate(-90 33 54.8)">1k</text>
<text x="98.1" y="55" transform="rotate(-90 98.1 55)">R26</text>
<text x="99.1" y="57.3" transform="rotate(-90 99.1 57.3)">R29</text>
<text x="103.5" y="57.3" transform="rotate(-90 103.5 57.3)">20k</text>
</g>
</svg>
